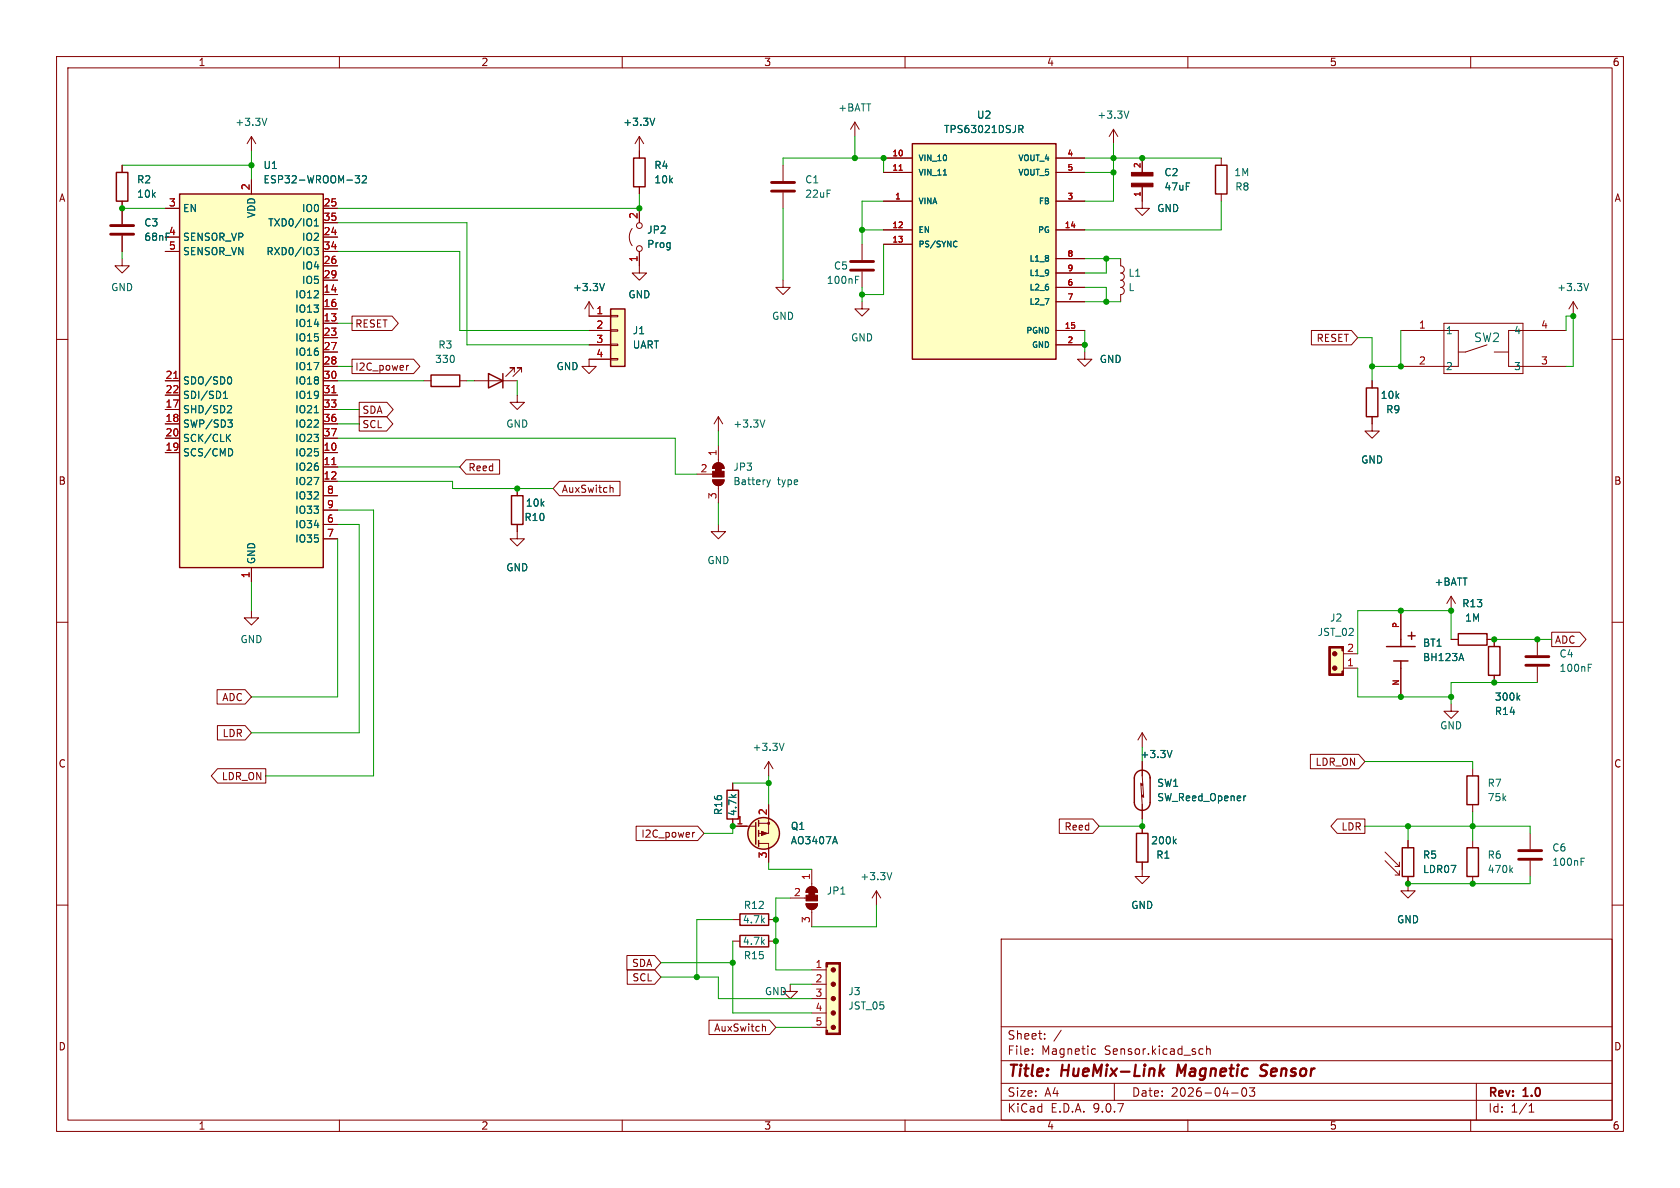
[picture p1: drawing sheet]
<svg xmlns="http://www.w3.org/2000/svg" width="297mm" height="210mm" viewBox="0 0 297 210" stroke-linecap="round" stroke-linejoin="round" font-family="sans-serif">
<g fill="none" stroke="#840000" stroke-width=".18">
<path d="M10 10h277v190h-277zM12 12h273v186h-273zM60 10v2M110 10v2M160 10v2M210 10v2M260 10v2M10 60h2M285 60h2M10 110h2M285 110h2M260.3 148.6v1.3"/>
<path d="M260.3 154.9v1.3M10 160h2M177 166h108v32h-108zM285 160h2M60 198v2M110 198v2M160 198v2M177 194.5h108M177 191.5h108M177 187.5h108M177 181.5h108M182.5 186.3v.1"/>
<path d="M182.5 185.5v.1M184.7 183.6v.1M184.7 182.8v.1M187.6 182.1l-1.3 2M193.2 185.4l.5 .1M193.7 186.3l-.5 .1M197 191.5v3M210 198v2M212.2 185.4l.5 .1M212.7 186.3l-.5 .1M213.3 185.5l.2-.1 .4 .1 .1 .9M213.3 184.9v1.5"/>
<path d="M217.7 193.2h1.2M219.7 192.4a.81 .81 0 0 0 .3 1.4l.2-.1 .2-.5-.2-.8M221.8 192.3l-.5 .6 .4 .1v.7l-.2 .1h-.4l-.2-.1M260 198v2M261 191.5v6.5M270.3 196.6h.9M270.3 195.5l.4-.4v1.5"/>
</g>
<path d="M205.2 189.4l.5 .8M205.8 188.9l-.8 .7M208.3 188.2l-.2 2M223.8 190a.85 .85 0 0 1-1.1 .1M223.8 188.2l-.6 .1a.46 .46 0 0 0-.3 .5 .46 .46 0 0 0 .3 .4l.6 .2" fill="none" stroke="#840000" stroke-width=".4"/>
<path d="M259.3 149.9h2.1v5h-2.1z" fill="none" stroke="#840000" stroke-width=".25"/>
<path d="M267.1 153.8l.3 .4M267.4 153.4l-.5 .5" fill="none" stroke="#006464" stroke-width=".18"/>
<path d="M161.3 25.4h25.4v38.1h-25.4z" fill="#ffffc2"/>
<path d="M161.3 25.4h25.4v38.1h-25.4zM76.2 66.3h5.1v2h-5.1z" fill="none" stroke="#840000" stroke-width=".25"/>
<g fill="none" stroke="#840000" stroke-width=".18">
<path d="M156.2 27.9h5.1M156.2 30.5h5.1M156.2 35.6h5.1M186.7 27.9h5.1M186.7 30.5h5.1M186.7 35.6h5.1M156.2 40.6h5.1M156.2 43.2h5.1M186.7 40.6h5.1M186.7 45.7h5.1M186.7 48.3h5.1M186.7 50.8h5.1"/>
<path d="M186.7 53.3h5.1M186.7 58.4h5.1M74.9 67.3h1.3M81.3 67.3h1.2M186.7 61h5.1M256.5 124.5v1.2h1.3l-1.3 1.3-1.2-1.3h1.2"/>
</g>
<path d="M166.8 30.9h.5M180.1 22.2h.5l.3 .2-.2 .4h-.6M180.4 22.8l.5 .6M168.9 42.6l.3 .1M169.2 43.5l-.3 .1" fill="none" stroke="#006464" stroke-width=".18"/>
<path d="M158.9 30.1h.6" fill="none" stroke="#a90000" stroke-width=".18"/>
<path d="M31.7 34.3h25.4v66h-25.4z" fill="#ffffc2"/>
<path d="M31.7 34.3h25.4v66h-25.4z" fill="none" stroke="#840000" stroke-width=".25"/>
<g fill="none" stroke="#840000" stroke-width=".18">
<path d="M29.2 36.8h2.5M44.4 31.8v2.5M57.1 36.8h2.6M57.1 39.4h2.6M29.2 41.9h2.5M29.2 44.5h2.5M57.1 41.9h2.6M57.1 44.5h2.6M57.1 47h2.6M57.1 49.5h2.6M57.1 52.1h2.6M57.1 54.6h2.6"/>
<path d="M57.1 57.2h2.6M57.1 59.7h2.6M29.2 67.3h2.5M29.2 69.9h2.5M29.2 72.4h2.5M29.2 74.9h2.5M29.2 77.5h2.5M57.1 67.3h2.6M57.1 69.9h2.6M57.1 72.4h2.6M57.1 74.9h2.6M57.1 77.5h2.6"/>
<path d="M57.1 62.2h2.6M57.1 64.8h2.6M29.2 80h2.5M57.1 80h2.6M57.1 82.6h2.6M57.1 85.1h2.6M57.1 87.6h2.6M57.1 90.2h2.6M57.1 92.7h2.6M57.1 95.3h2.6M44.4 100.3v2.6"/>
</g>
<g fill="none" stroke="#006464" stroke-width=".18">
<path d="M55.6 39.9h.7M55.6 39l.3-.3v1.2M62.8 31.1h.8l-.4 .4 .3 .2v.5l-.2 .1-.5-.1M64.1 31.2l.4-.1 .3 .3-.8 .9h.8M55.5 43.8h.8l-.4 .4 .3 .2v.5l-.1 .1h-.5M39.5 70.4h.7M39.5 69.5l.4-.3v1.2M40.2 77.3l.6 .7M40.3 74.2h.8l-.5 .5 .4 .1 .1 .5-.3 .2h-.3M40.4 71.7l.4 .1 .1 .3-.7 .9h.7M40.5 66.6a.68 .68 0 0 1 .5 .7 .68 .68 0 0 1-.5 .6M40.8 76.8l-.8 .7"/>
<path d="M40.9 79.4l.2 .5-.2 .6M55.6 73h.7"/>
</g>
<path d="M30.7 66.9h.7M58.7 69.4h.7M58.7 82.1h.7" fill="none" stroke="#a90000" stroke-width=".18"/>
<path d="M234.9 114.3h2.6v5.1h-2.6z" fill="#ffffc2"/>
<g fill="none" stroke="#840000" stroke-width=".18">
<path d="M113 36.8v2.6M104.1 53.3l-.7 1.3M104.1 53.3l.8 1.3M104.1 53.3v2.6M111.8 40.4a2.54 2.54 0 0 0 0 3M113 44.5v3.8h1.3l-1.3 1.2-1.2-1.2h1.2M247.6 58.4h10.2v6.4h-10.2M255.3 57.2h13.9v8.8h-13.9zM276.9 58.4h-10.2v6.4h10.2M83.8 67.3h7.6M90.9 65.8v-.8h-.7h.7l-1.5 1.5M92.2 65.8v-.8h-.8h.8l-1.5 1.5"/>
<path d="M104.1 63.5v1.3h1.3l-1.3 1.2-1.2-1.2h1.2M127 73.7v2.5M127 78.7v3.1M127 73.7l-.8 1.2M127 73.7l.8 1.2M242.6 73.7v2.5h1.2l-1.2 1.3-1.3-1.3h1.3M242.6 67.3v1.3M262.9 61l-3.8 1.2h-1.3M264.2 62.2h2.5M123.2 83.8h2.8M126 84.8h2a1.02 1.02 0 0 1-1 1 1.02 1.02 0 0 1-1-1zM126.3 82.1a1.02 1.02 0 0 1 1.1-.2 1.02 1.02 0 0 1 .6 .9h-2z"/>
<path d="M127 85.9v3M234.9 114.3h2.6v5.1h-2.6zM237.5 118.1h2.5M237.5 115.6h2.5M247.6 108v5M247.6 118.1v5.1M264.2 113v1.3M264.2 119.4v1.3"/>
<circle cx="113" cy="39.9" r=".51"/>
<circle cx="113" cy="43.9" r=".51"/>
</g>
<g fill="#840000" stroke="#840000" stroke-width=".18">
<path d="M234.9 114.3h2.6v.8h-.3v-.5h-2v.5h-.3z"/>
<path d="M234.9 115.1h.3v3.5h-.3z"/>
<path d="M234.9 118.6h.3v.5h2v-.5h.3v.8h-2.6z"/>
<path d="M126.5 82.8h1v.5h-1z"/>
<path d="M126.3 82.1a1.02 1.02 0 0 1 1.1-.2 1.02 1.02 0 0 1 .6 .9h-2z"/>
<path d="M126 83.3h2v1h-2z"/>
<path d="M126 84.8h2a1.02 1.02 0 0 1-1 1 1.02 1.02 0 0 1-1-1z"/>
<circle cx="236" cy="118.1" r=".38"/>
<circle cx="236" cy="115.6" r=".38"/>
</g>
<path d="M86.4 66l2.5 1.3-2.5 1.3zM88.9 66v2.6M241.6 68.6h2v5.1h-2zM245.1 114.3h5.1M246.4 116.8h2.5M247.6 113v1.3M247.6 116.8v1.3M248.9 112.4h1.3M249.6 111.8v1.2M263.1 114.3h2.1v5.1h-2.1z" fill="none" stroke="#840000" stroke-width=".25"/>
<path d="M106.9 50.1l-.5 1.3M135.2 74.2l-.4 1.3M135.6 84.8l.3 .9M135.9 85.7l-.2 .3M136.2 84.8l-.3 .9M258.3 115.5l.5 1.3M268.3 123.3l.4 .5M268.7 122.9l-.5 .5" fill="none" stroke="#006464" stroke-width=".18"/>
<path d="M107.9 54.6h2.6v10.2h-2.6z" fill="#ffffc2"/>
<g fill="none" stroke="#840000" stroke-width=".25">
<path d="M107.9 54.6h2.6v10.2h-2.6zM257.8 112h5.1v2h-5.1zM128.5 139.7h2.1v5.1h-2.1zM133.6 145.4v3.8M134.1 145v1.1M134.1 146.8v1M134.1 148.6v1"/>
<circle cx="135" cy="147.3" r="2.79"/>
</g>
<g fill="none" stroke="#840000" stroke-width=".18">
<path d="M104.1 55.9h3.8M104.1 58.4h3.8M107.9 55.8h1.3v.2h-1.3zM107.9 58.3h1.3v.2h-1.3zM278.1 53.3l-.7 1.3M278.1 53.3l.8 1.3M278.1 53.3v2.6M104.1 61h3.8M104.1 63.5h3.8M107.9 60.8h1.3v.3h-1.3zM107.9 63.4h1.3v.2h-1.3zM256.5 113h1.3"/>
<path d="M256.5 105.4l-.7 1.3M256.5 105.4l.8 1.3M256.5 105.4v2.6M262.9 113h1.3M271.8 113v2.8M271.8 117.9v2.8M129.5 138.4v1.3M135.9 134.6l-.8 1.3M135.9 134.6l.8 1.3M135.9 134.6v2.6M129.5 144.8v1.3h4.1M134.1 149.1h1.8v3.3"/>
<path d="M134.1 145.5h1.8M135.9 142.2v5.1h-1.8M139.7 158.8h2.8M142.5 159.8h2a1.02 1.02 0 0 1-1 1 1.02 1.02 0 0 1-1-1zM142.8 157a1.02 1.02 0 0 1 1.1-.2 1.02 1.02 0 0 1 .6 .9h-2zM143.5 153.7v3M154.9 157.5l-.7 1.3M154.9 157.5l.8 1.3M154.9 157.5v2.5M139.7 174v1.3h1.3l-1.3 1.2-1.3-1.2h1.3M143.5 160.8v3"/>
</g>
<path d="M280.9 50.1l-.5 1.3M280.8 118h.4M280.8 117.4h.6M138.6 131.4l-.4 1.3M147.6 147.9l.4 1.3M157.7 154.2l-.5 1.3" fill="none" stroke="#006464" stroke-width=".18"/>
<path d="M269.7 116.1h4.1M269.7 117.6h4.1" fill="none" stroke="#840000" stroke-width=".51"/>
<g fill="#840000" stroke="#840000" stroke-width=".18">
<path d="M143 157.7h1v.5h-1z"/>
<path d="M142.8 157a1.02 1.02 0 0 1 1.1-.2 1.02 1.02 0 0 1 .6 .9h-2z"/>
<path d="M142.5 158.2h2v1.1h-2z"/>
<path d="M142.5 159.8h2a1.02 1.02 0 0 1-1 1 1.02 1.02 0 0 1-1-1z"/>
<path d="M134.6 146.9l1 .4-1 .4z"/>
<circle cx="135.9" cy="145.5" r=".18"/>
</g>
<circle cx="135" cy="147.3" r="2.79" fill="#ffffc2" stroke="#ffffc2" stroke-width=".18"/>
<path d="M146 170.2h2.6v12.7h-2.6z" fill="#ffffc2"/>
<g fill="none" stroke="#840000" stroke-width=".18">
<path d="M21.6 29.2v1.3M21.6 35.6v4M29.2 36.8h2.5M44.4 24.1l-.7 1.3M44.4 24.1l.8 1.3M44.4 24.1v2.6M44.4 31.8v2.5M57.1 36.8h2.6M57.1 39.4h2.6M113 24.1v3.8M113 33v1.3M113 36.8v2.6"/>
<path d="M113 24.1l-.7 1.3M113 24.1l.8 1.3M138.4 29.2v2.8M138.4 34v2.8M151.1 21.6l-.7 1.3M151.1 21.6l.8 1.3M151.1 21.6v2.5M156.2 27.9h5.1M156.2 30.5h5.1M156.2 35.6h5.1M186.7 27.9h5.1M186.7 30.5h5.1"/>
<path d="M186.7 35.6h5.1M196.8 22.9l-.7 1.2M196.8 22.9l.8 1.2M196.8 22.9v2.5M201.9 33v3.8h1.3l-1.3 1.3-1.2-1.3h1.2M201.9 27.9v2.6M215.9 27.9v1.3M215.9 34.3v1.3M21.6 45.7v1.3h1.3l-1.3 1.3-1.3-1.3h1.3M21.6 41.7v2.8M29.2 41.9h2.5M29.2 44.5h2.5"/>
<path d="M57.1 41.9h2.6M57.1 44.5h2.6M57.1 47h2.6M57.1 49.5h2.6M57.1 52.1h2.6M57.1 54.6h2.6M57.1 57.2h2.6M57.1 59.7h2.6M62.2 55.9h7.1l1.1 1.3-1.1 1.2h-7.1zM104.1 58.4h3.8M104.1 55.9h3.8M113 44.5v2.5"/>
<path d="M138.4 49.5v1.3h1.3l-1.3 1.3-1.2-1.3h1.2M152.4 53.3v1.3h1.3l-1.3 1.3-1.3-1.3h1.3M152.4 43.2v2.8M152.4 48v2.8M156.2 40.6h5.1M156.2 43.2h5.1M186.7 40.6h5.1M186.7 45.7h5.1M186.7 48.3h5.1M186.7 50.8h5.1M186.7 53.3h5.1M186.7 58.4h5.1"/>
<path d="M198.1 45.7v1.3a.64 .64 0 0 1 .7 .6 .64 .64 0 0 1-.7 .7 .64 .64 0 0 1 .7 .6 .64 .64 0 0 1-.7 .6 .64 .64 0 0 1 .7 .7 .64 .64 0 0 1-.7 .6M198.1 50.8a.64 .64 0 0 1 .7 .6 .64 .64 0 0 1-.7 .7v1.2M231.8 58.4h7.1l1.1 1.3-1.1 1.3h-7.1zM29.2 67.3h2.5M29.2 69.9h2.5M29.2 72.4h2.5M29.2 74.9h2.5M29.2 77.5h2.5M57.1 67.3h2.6M57.1 69.9h2.6M57.1 72.4h2.6M57.1 74.9h2.6"/>
<path d="M57.1 77.5h2.6M57.1 62.2h2.6M57.1 64.8h2.6M62.2 63.5h10.9l1.1 1.3-1.1 1.2h-10.9zM63.5 73.7h4.8l1.2 1.2-1.2 1.3h-4.8zM63.5 71.1h4.9l1.1 1.3-1.1 1.3h-4.9zM71.9 64.6v.8M72.2 64.6l-.3 .2M91.4 69.9v1.2h1.3l-1.3 1.3-1.2-1.3h1.2M104.1 61h3.8M104.1 63.5h3.8M186.7 61h5.1"/>
<path d="M191.8 62.2v1.3h1.2l-1.2 1.3-1.3-1.3h1.3M242.6 67.3v1.3M242.6 73.7v1.2M29.2 80h2.5M57.1 80h2.6M57.1 82.6h2.6M57.1 85.1h2.6M57.1 87.6h2.6M57.1 90.2h2.6M57.1 92.7h2.6M57.1 95.3h2.6M82.4 81.3h5.9v2.5h-5.9l-1.1-1.2z"/>
<path d="M91.4 92.7v2.6h1.3l-1.3 1.2-1.2-1.2h1.2M91.4 86.4v1.2M98.9 85.1h10.7v2.5h-10.7l-1.1-1.2zM107.9 86.2h.4l.1 .8M127 92.7v1.3h1.3l-1.3 1.3-1.3-1.3h1.3M44.4 108v1.2h1.3l-1.3 1.3-1.2-1.3h1.2M44.4 100.3v2.6M247.6 108v5M247.6 118.1v5.1M256.5 113h1.3M262.9 113h1.3v1.3M264.2 119.4v1.3"/>
<path d="M274.3 111.8h5l1.1 1.2-1.1 1.3h-5zM38.4 121.9h4.9l1.1 1.3-1.1 1.3h-4.9zM38.4 128.3h4.9l1.1 1.2-1.1 1.3h-4.9zM38.5 135.9h8.5v2.5h-8.5l-1.2-1.2zM129.5 138.4v1.3M201.7 138.4l.2 3.8v2.6M201.9 129.5v2.6M201.9 134.6v2.6l.3 3.8M201.9 129.5l-.7 1.3M201.9 129.5l.8 1.3M231.7 133.3h8.5l1.1 1.3-1.1 1.3h-8.5zM260.3 135.9v1.3"/>
<path d="M112.5 146h10.8l1.2 1.3-1.2 1.3h-10.8zM122.4 147.1v.9M122.8 147.1l-.4 .3M129.5 144.8v1.3h2.6M135.9 142.2v2.6M135.9 149.9v2.5M187.3 144.8h5.9l1.1 1.3-1.1 1.2h-5.9zM201.9 152.4v2.5h1.3l-1.3 1.3-1.2-1.3h1.2M201.9 146.1v1.2M236.4 144.8h4.9v2.5h-4.9l-1.1-1.2zM244.9 150.6l2.5 2.6M244.9 152.1l2.5 2.6"/>
<path d="M246.6 153.2h.8M246.6 154.7h.8M247.4 152.4v.8M247.4 153.9v.8M248.9 154.9v2.6h1.3l-1.3 1.3-1.3-1.3h1.3M248.9 148.6v1.3M260.3 142.2v1.3M270.5 147.3v2.8M270.5 152.1v2.8M110.8 168.9h4.9l1.1 1.3-1.1 1.3h-4.9zM110.9 171.4h4.8l1.1 1.3-1.1 1.3h-4.8zM129.5 162.6h1.3"/>
<path d="M129.5 166.4h1.3M135.9 162.6h1.3M135.9 166.4h1.3M143.5 171.5h2.5M143.5 174h2.5M143.5 176.5h2.5M143.5 179.1h2.5M146 170.2h2.6v12.7h-2.6zM125.3 180.3h10.7l1.2 1.3-1.2 1.3h-10.7zM134.8 181.5h.5v.8M143.5 181.6h2.5"/>
</g>
<g fill="#840000" stroke="#840000" stroke-width=".18">
<path d="M146 182.1h.3v.5h2v-.5h.3v.8h-2.6z"/>
<path d="M148.3 170.9h.3v11.2h-.3z"/>
<path d="M146 170.2h2.6v.7h-.3v-.5h-2v.5h-.3z"/>
<path d="M201.9 140.6h.2v.3h-.2z"/>
<path d="M201.8 138.6h.2v.2h-.2z"/>
<path d="M200 32.4h3.8v.6h-3.8z"/>
<path d="M200 30.5h3.8v.6h-3.8z"/>
<circle cx="147.3" cy="171.5" r=".38"/>
<circle cx="147.3" cy="174" r=".38"/>
<circle cx="147.3" cy="176.5" r=".38"/>
<circle cx="147.3" cy="179.1" r=".38"/>
<circle cx="147.3" cy="181.6" r=".38"/>
</g>
<path d="M20.6 30.5h2v5.1h-2zM112 27.9h2v5.1h-2zM214.9 29.2h2v5.1h-2zM90.4 87.6h2.1v5.1h-2.1zM203.3 137.4v4.5a1.4 1.4 0 0 1-1.4 1.3 1.4 1.4 0 0 1-1.4-1.3v-4.4a1.4 1.4 0 0 1 1.4-1.3 1.4 1.4 0 0 1 1.4 1.3M259.3 137.2h2.1v5h-2.1zM200.9 147.3h2v5.1h-2zM247.9 149.9h2v5h-2zM130.8 161.5h5.1v2.1h-5.1zM130.8 165.4h5.1v2h-5.1z" fill="none" stroke="#840000" stroke-width=".25"/>
<g fill="none" stroke="#006464" stroke-width=".18">
<path d="M199.6 19.6l-.5 1.3M47.2 20.9l-.5 1.3M55.6 39.9h.7M55.6 39l.3-.3v1.2M62.8 31.1h.8l-.4 .4 .3 .2v.5l-.2 .1-.5-.1M64.1 31.2l.4-.1 .3 .3-.8 .9h.8M115.8 20.9l-.5 1.3M166.8 30.9h.5M180.1 22.2h.5l.3 .2-.2 .4h-.6M180.4 22.8l.5 .6M55.5 43.8h.8l-.4 .4 .3 .2v.5l-.1 .1h-.5M106.9 50.1l-.5 1.3"/>
<path d="M151.2 49.4h.5M151.2 48.8h.6M168.9 42.6l.3 .1M169.2 43.5l-.3 .1M39.5 70.4h.7M39.5 69.5l.4-.3v1.2M40.2 77.3l.6 .7M40.3 74.2h.8l-.5 .5 .4 .1 .1 .5-.3 .2h-.3M40.4 71.7l.4 .1 .1 .3-.7 .9h.7M40.5 66.6a.68 .68 0 0 1 .5 .7 .68 .68 0 0 1-.5 .6M40.8 76.8l-.8 .7M40.9 79.4l.2 .5-.2 .6"/>
<path d="M55.6 73h.7M258.3 115.5l.5 1.3M207.2 132.7l-.4 1.2M268.3 123.3l.4 .5M268.7 122.9l-.5 .5M147.6 147.9l.4 1.3M207.6 148.7l.3 .5M207.9 148.3l-.5 .5M220.2 140.7l-.2 .1M279.5 152.3h.4M279.5 151.7h.6"/>
</g>
<path d="M19.6 39.9h4M136.4 32.3h4.1M136.4 33.8h4.1M19.6 41.4h4M150.4 46.2h4M150.4 47.8h4M268.5 150.4h4M268.5 151.9h4" fill="none" stroke="#840000" stroke-width=".51"/>
<g fill="none" stroke="#009600" stroke-width=".18">
<path d="M21.6 29.2h22.8M21.6 36.8h7.6M44.4 26.7v5.1M59.7 39.4h22.8v21.6h21.6M113 34.3v2.5h-53.3M138.4 29.2v-1.3h17.8v2.6M138.4 36.8v12.7M151.1 24.1v3.8M156.2 35.6h-3.8v7.6M191.8 27.9h24.1M191.8 30.5h5M196.8 25.4v10.2h-5"/>
<path d="M215.9 35.6v5h-24.1M21.6 44.5v1.2M59.7 44.5h21.6v13.9h22.8M59.7 57.2h2.5M152.4 50.8v2.5M152.4 40.6h3.8M156.2 43.2v8.9h-3.8M191.8 53.3h6.3M191.8 58.4v3.8M191.8 45.7h6.3M191.8 50.8h3.8v2.5M195.6 45.7v2.6h-3.8"/>
<path d="M240 59.7h2.6v7.6M247.6 58.4v6.4h-5M276.9 58.4v-2.5h1.2v8.9h-1.2M59.7 74.9h3.8M59.7 72.4h3.8M59.7 77.5h59.7v6.3h3.8M59.7 64.8h2.5M59.7 67.3h15.2M82.5 67.3h1.3M91.4 67.3v2.6M127 76.2v2.5M59.7 95.3v27.9h-15.3"/>
<path d="M59.7 90.2h6.3v47h-19M59.7 92.7h3.8v36.8h-19.1M59.7 82.6h21.6M59.7 85.1h20.3v1.3h17.8M127 88.9v3.8M44.4 102.9v5.1M240 118.1v5.1h16.5M256.5 113v-5h-16.5v7.6M264.2 113h10.1M129.5 138.4h6.4M135.9 137.2v5M201.9 132.1v2.5"/>
<path d="M241.3 134.6h19v1.3M271.8 120.7h-15.3v3.8M129.5 146.1v1.2h-5M135.9 152.4v1.3h7.6M139.7 158.8h-2.5v12.7h6.3M201.9 144.8v1.3h-7.6M241.3 146.1h29.2v1.2M248.9 146.1v2.5M260.3 143.5v5.1M270.5 154.9v1.3h-21.6M116.8 172.7h10.2v3.8h16.5M116.8 170.2h12.7"/>
<path d="M129.5 162.6h-6.3v10.1M129.5 166.4v12.7h14M139.7 174h3.8M154.9 160v3.8h-11.4M137.2 181.6h6.3"/>
</g>
<path d="M158.9 30.1h.6M30.7 66.9h.7M58.7 69.4h.7M58.7 82.1h.7" fill="none" stroke="#a90000" stroke-width=".18"/>
<g fill="#009600" stroke="#009600" stroke-width=".18">
<circle cx="256.5" cy="123.2" r=".46"/>
<circle cx="248.9" cy="146.1" r=".46"/>
<circle cx="247.6" cy="108" r=".46"/>
<circle cx="247.6" cy="123.2" r=".46"/>
<circle cx="264.2" cy="113" r=".46"/>
<circle cx="264.2" cy="120.7" r=".46"/>
<circle cx="247.6" cy="64.8" r=".46"/>
<circle cx="278.1" cy="55.9" r=".46"/>
<circle cx="271.8" cy="113" r=".46"/>
<circle cx="256.5" cy="108" r=".46"/>
<circle cx="195.6" cy="45.7" r=".46"/>
<circle cx="196.8" cy="30.5" r=".46"/>
<circle cx="196.8" cy="27.9" r=".46"/>
<circle cx="201.9" cy="27.9" r=".46"/>
<circle cx="195.6" cy="53.3" r=".46"/>
<circle cx="191.8" cy="61" r=".46"/>
<circle cx="242.6" cy="64.8" r=".46"/>
<circle cx="260.3" cy="146.1" r=".46"/>
<circle cx="260.3" cy="156.2" r=".46"/>
<circle cx="248.9" cy="156.2" r=".46"/>
<circle cx="201.9" cy="146.1" r=".46"/>
<circle cx="113" cy="36.8" r=".46"/>
<circle cx="152.4" cy="40.6" r=".46"/>
<circle cx="151.1" cy="27.9" r=".46"/>
<circle cx="156.2" cy="27.9" r=".46"/>
<circle cx="152.4" cy="52.1" r=".46"/>
<circle cx="135.9" cy="138.4" r=".46"/>
<circle cx="21.6" cy="36.8" r=".46"/>
<circle cx="44.4" cy="29.2" r=".46"/>
<circle cx="137.2" cy="162.6" r=".46"/>
<circle cx="129.5" cy="170.2" r=".46"/>
<circle cx="123.2" cy="172.7" r=".46"/>
<circle cx="137.2" cy="166.4" r=".46"/>
<circle cx="129.5" cy="146.1" r=".46"/>
<circle cx="91.4" cy="86.4" r=".46"/>
</g>
<g font-size="2.8" fill="#840000">
<text x="178" y="190.9">Title:</text>
<text x="187.7" y="190.9">HueMix-Link</text>
<text x="208.9" y="190.9">Magnetic</text>
<text x="224.5" y="190.9">Sensor</text>
</g>
<text font-size="2.1" fill="#006464" x="260.5" y="60.7">SW2</text>
<g font-size="2.1" fill="#840000">
<text x="178" y="184">Sheet:</text>
<text x="178" y="186.7">File:</text>
<text x="184.1" y="186.7">Magnetic</text>
<text x="195.3" y="186.7">Sensor.kicad_sch</text>
<text x="178" y="196.9">KiCad</text>
<text x="178" y="194.1">Size:</text>
<text x="184.7" y="194.1">A4</text>
<text x="185.7" y="196.9">E.D.A.</text>
<text x="193.3" y="196.9">9.0.7</text>
<text x="200" y="194.1">Date:</text>
<text x="207" y="194.1">2026-04-03</text>
<text x="263" y="194.3">Rev:</text>
<text x="263" y="196.9">Id:</text>
<text x="267.1" y="196.9">1/1</text>
<text x="269.4" y="194.3">1.0</text>
</g>
<g font-size="1.8" fill="#840000">
<text x="35" y="11.9">1</text>
<text x="85" y="11.9">2</text>
<text x="135" y="11.9">3</text>
<text x="185" y="11.9">4</text>
<text x="235" y="11.9">5</text>
<text x="285" y="11.9">6</text>
<text x="10.3" y="35.9">A</text>
<text x="285.3" y="35.9">A</text>
<text x="62.7" y="58.1">RESET</text>
<text x="62.7" y="65.7">I2C_power</text>
<text x="232.7" y="60.6">RESET</text>
<text x="64" y="75.9">SCL</text>
<text x="64" y="73.3">SDA</text>
<text x="82.7" y="83.5">Reed</text>
<text x="10.3" y="85.9">B</text>
<text x="99.2" y="87.3">AuxSwitch</text>
<text x="285.3" y="85.9">B</text>
<text x="274.8" y="114">ADC</text>
<text x="39.2" y="124.1">ADC</text>
<text x="39.2" y="130.5">LDR</text>
<text x="10.3" y="135.9">C</text>
<text x="232.5" y="135.6">LDR_ON</text>
<text x="285.3" y="135.9">C</text>
<text x="39.1" y="138.1">LDR_ON</text>
<text x="113.3" y="148.3">I2C_power</text>
<text x="188.1" y="147">Reed</text>
<text x="237.1" y="147">LDR</text>
<text x="111.6" y="171.1">SDA</text>
<text x="111.7" y="173.7">SCL</text>
<text x="10.3" y="185.9">D</text>
<text x="126.2" y="182.6">AuxSwitch</text>
<text x="285.3" y="185.9">D</text>
<text x="35" y="199.9">1</text>
<text x="85" y="199.9">2</text>
<text x="135" y="199.9">3</text>
<text x="185" y="199.9">4</text>
<text x="235" y="199.9">5</text>
<text x="285" y="199.9">6</text>
</g>
<g font-size="1.8" fill="#006464">
<text x="41.5" y="22.5">+3.3V</text>
<text x="110.1" y="22.5">+3.3V</text>
<text x="148.1" y="19.9">+BATT</text>
<text x="166.8" y="23.7">TPS63021DSJR</text>
<text x="172.6" y="21.2">U2</text>
<text x="193.9" y="21.2">+3.3V</text>
<text x="24.1" y="32.6">R2</text>
<text x="24.1" y="35.2">10k</text>
<text x="46.5" y="32.6">ESP32-WROOM-32</text>
<text x="46.5" y="30.1">U1</text>
<text x="115.6" y="30.1">R4</text>
<text x="115.6" y="32.6">10k</text>
<text x="142.2" y="32.6">C1</text>
<text x="142.2" y="35.2">22uF</text>
<text x="205.7" y="31.3">C2</text>
<text x="205.7" y="33.9">47uF</text>
<text x="218.1" y="31.3">1M</text>
<text x="218.3" y="33.9">R8</text>
<text x="25.4" y="40.2">C3</text>
<text x="29.8" y="41.7">4</text>
<text x="32.3" y="37.7">EN</text>
<text x="45.3" y="38.6" transform="rotate(-90 45.3 38.6)">VDD</text>
<text x="47.3" y="40.2">TXD0/IO1</text>
<text x="53.3" y="37.7">IO0</text>
<text x="114.3" y="41.5">JP2</text>
<text x="204.5" y="37.7">GND</text>
<text x="25.4" y="42.8">68nF</text>
<text x="32.3" y="42.8">SENSOR_VP</text>
<text x="32.3" y="45.3">SENSOR_VN</text>
<text x="47" y="45.3">RXD0/IO3</text>
<text x="53.3" y="42.8">IO2</text>
<text x="53.3" y="47.9">IO4</text>
<text x="114.3" y="44">Prog</text>
<text x="147.3" y="47.9">C5</text>
<text x="19.6" y="51.7">GND</text>
<text x="52.1" y="52.9">IO12</text>
<text x="53.3" y="50.4">IO5</text>
<text x="101.2" y="51.7">+3.3V</text>
<text x="111" y="52.9">GND</text>
<text x="146.1" y="50.4">100nF</text>
<text x="199.4" y="51.7">L</text>
<text x="199.4" y="49.1">L1</text>
<text x="275.2" y="51.7">+3.3V</text>
<text x="52.1" y="55.5">IO13</text>
<text x="52.1" y="58">IO14</text>
<text x="111.8" y="59.3">J1</text>
<text x="136.4" y="56.7">GND</text>
<text x="255.5" y="59.3">1</text>
<text x="267.6" y="59.3">4</text>
<text x="52.1" y="60.6">IO15</text>
<text x="52.1" y="63.1">IO16</text>
<text x="52.1" y="65.6">IO17</text>
<text x="76.8" y="64.4">330</text>
<text x="77.4" y="61.8">R3</text>
<text x="98.3" y="65.6">GND</text>
<text x="111.8" y="61.8">UART</text>
<text x="150.4" y="60.6">GND</text>
<text x="194.3" y="64.4">GND</text>
<text x="255.5" y="65.6">2</text>
<text x="267.6" y="65.6">3</text>
<text x="32.3" y="68.2">SDO/SD0</text>
<text x="32.3" y="70.7">SDI/SD1</text>
<text x="52.1" y="68.2">IO18</text>
<text x="52.1" y="70.7">IO19</text>
<text x="244" y="70.7">10k</text>
<text x="32.3" y="73.3">SHD/SD2</text>
<text x="32.3" y="75.8">SWP/SD3</text>
<text x="52.1" y="73.3">IO21</text>
<text x="52.1" y="75.8">IO22</text>
<text x="89.4" y="75.8">GND</text>
<text x="129.5" y="75.8">+3.3V</text>
<text x="245" y="73.3">R9</text>
<text x="32.3" y="78.3">SCK/CLK</text>
<text x="32.3" y="80.9">SCS/CMD</text>
<text x="52.1" y="78.3">IO23</text>
<text x="52.1" y="80.9">IO25</text>
<text x="52.1" y="83.4">IO26</text>
<text x="129.5" y="83.4">JP3</text>
<text x="240.5" y="82.1">GND</text>
<text x="52.1" y="86">IO27</text>
<text x="52.1" y="88.5">IO32</text>
<text x="92.9" y="89.8">10k</text>
<text x="129.5" y="86">Battery</text>
<text x="137.4" y="86">type</text>
<text x="52.1" y="91">IO33</text>
<text x="52.1" y="93.6">IO34</text>
<text x="92.6" y="92.3">R10</text>
<text x="45.3" y="99.8" transform="rotate(-90 45.3 99.8)">GND</text>
<text x="52.1" y="96.1">IO35</text>
<text x="89.4" y="101.2">GND</text>
<text x="125" y="99.9">GND</text>
<text x="253.5" y="103.7">+BATT</text>
<text x="258.4" y="107.5">R13</text>
<text x="42.4" y="113.9">GND</text>
<text x="232.9" y="112.6">JST_02</text>
<text x="235" y="110.1">J2</text>
<text x="258.9" y="110.1">1M</text>
<text x="251.5" y="114.5">BT1</text>
<text x="251.5" y="117.1">BH123A</text>
<text x="275.6" y="116.4">C4</text>
<text x="275.6" y="119">100nF</text>
<text x="264.2" y="124.1">300k</text>
<text x="254.5" y="129.1">GND</text>
<text x="264.2" y="126.6">R14</text>
<text x="132.9" y="132.9">+3.3V</text>
<text x="201.5" y="134.2">+3.3V</text>
<text x="204.5" y="139.3">SW1</text>
<text x="204.5" y="141.8">SW_Reed_Opener</text>
<text x="262.9" y="139.3">R7</text>
<text x="262.9" y="141.8">75k</text>
<text x="127.9" y="144.2" transform="rotate(-90 127.9 144.2)">R16</text>
<text x="130.4" y="144.4" transform="rotate(-90 130.4 144.4)">4.7k</text>
<text x="139.7" y="149.5">AO3407A</text>
<text x="139.7" y="146.9">Q1</text>
<text x="203.4" y="149.5">200k</text>
<text x="152" y="155.8">+3.3V</text>
<text x="204.3" y="152">R1</text>
<text x="251.5" y="152">R5</text>
<text x="251.5" y="154.5">LDR07</text>
<text x="262.9" y="152">R6</text>
<text x="262.9" y="154.5">470k</text>
<text x="274.3" y="150.7">C6</text>
<text x="274.3" y="153.3">100nF</text>
<text x="131.4" y="160.9">R12</text>
<text x="146.1" y="158.3">JP1</text>
<text x="199.9" y="160.9">GND</text>
<text x="131.2" y="163.4">4.7k</text>
<text x="131.2" y="167.2">4.7k</text>
<text x="246.9" y="163.4">GND</text>
<text x="131.4" y="169.8">R15</text>
<text x="135.1" y="176.1">GND</text>
<text x="149.9" y="176.1">J3</text>
<text x="149.9" y="178.7">JST_05</text>
</g>
<g font-size="1.8" fill="#a90000">
<text x="44.2" y="33.7" transform="rotate(-90 44.2 33.7)">2</text>
<text x="29.8" y="36.6">3</text>
<text x="57.1" y="36.6">25</text>
<text x="57.1" y="39.1">35</text>
<text x="57.1" y="41.7">24</text>
<text x="112.8" y="38.8" transform="rotate(-90 112.8 38.8)">2</text>
<text x="29.8" y="44.2">5</text>
<text x="57.1" y="44.2">34</text>
<text x="57.1" y="46.7">26</text>
<text x="112.8" y="46.4" transform="rotate(-90 112.8 46.4)">1</text>
<text x="57.1" y="49.3">29</text>
<text x="57.1" y="51.8">14</text>
<text x="57.1" y="54.4">16</text>
<text x="57.1" y="56.9">13</text>
<text x="57.1" y="59.4">23</text>
<text x="105.3" y="55.6">1</text>
<text x="105.3" y="58.2">2</text>
<text x="250.8" y="58.2">1</text>
<text x="272.3" y="58.2">4</text>
<text x="57.1" y="62">27</text>
<text x="57.1" y="64.5">28</text>
<text x="105.3" y="60.7">3</text>
<text x="105.3" y="63.2">4</text>
<text x="250.8" y="64.5">2</text>
<text x="272.3" y="64.5">3</text>
<text x="29.2" y="67.1">21</text>
<text x="29.2" y="69.6">22</text>
<text x="57.1" y="67.1">30</text>
<text x="57.1" y="69.6">31</text>
<text x="29.2" y="72.1">17</text>
<text x="29.2" y="74.7">18</text>
<text x="29.2" y="77.2">20</text>
<text x="57.1" y="72.1">33</text>
<text x="57.1" y="74.7">36</text>
<text x="57.1" y="77.2">37</text>
<text x="29.2" y="79.8">19</text>
<text x="57.1" y="79.8">10</text>
<text x="57.1" y="82.3">11</text>
<text x="123.8" y="83.6">2</text>
<text x="126.7" y="80.7" transform="rotate(-90 126.7 80.7)">1</text>
<text x="57.1" y="84.8">12</text>
<text x="57.7" y="87.4">8</text>
<text x="57.7" y="89.9">9</text>
<text x="126.7" y="88.3" transform="rotate(-90 126.7 88.3)">3</text>
<text x="57.7" y="92.5">6</text>
<text x="57.7" y="95">7</text>
<text x="44.2" y="102.3" transform="rotate(-90 44.2 102.3)">1</text>
<text x="238.1" y="117.9">1</text>
<text x="238.1" y="115.3">2</text>
<text x="130.1" y="145.8">1</text>
<text x="135.6" y="144.2" transform="rotate(-90 135.6 144.2)">2</text>
<text x="135.6" y="151.8" transform="rotate(-90 135.6 151.8)">3</text>
<text x="143.3" y="155.6" transform="rotate(-90 143.3 155.6)">1</text>
<text x="140.3" y="158.5">2</text>
<text x="143.3" y="163.3" transform="rotate(-90 143.3 163.3)">3</text>
<text x="144.1" y="171.2">1</text>
<text x="144.1" y="173.7">2</text>
<text x="144.1" y="176.3">3</text>
<text x="144.1" y="178.8">4</text>
<text x="144.1" y="181.4">5</text>
</g>
<g font-size="1.4" fill="#a90000">
<text x="157.7" y="27.7">10</text>
<text x="188.6" y="27.7">4</text>
<text x="201.7" y="29.8" transform="rotate(-90 201.7 29.8)">2</text>
<text x="157.7" y="30.2">11</text>
<text x="158.1" y="35.3">1</text>
<text x="188.6" y="30.2">5</text>
<text x="188.6" y="35.3">3</text>
<text x="201.7" y="34.9" transform="rotate(-90 201.7 34.9)">1</text>
<text x="157.7" y="40.4">12</text>
<text x="188.1" y="40.4">14</text>
<text x="157.7" y="42.9">13</text>
<text x="188.6" y="45.5">8</text>
<text x="188.6" y="48">9</text>
<text x="188.6" y="50.5">6</text>
<text x="188.6" y="53.1">7</text>
<text x="188.1" y="58.2">15</text>
<text x="188.6" y="60.7">2</text>
<text x="247.4" y="111.1" transform="rotate(-90 247.4 111.1)">P</text>
<text x="247.4" y="121.3" transform="rotate(-90 247.4 121.3)">N</text>
</g>
<g font-size="1.4" fill="#006464">
<text x="162.3" y="28.7">VIN_10</text>
<text x="179.9" y="28.7">VOUT_4</text>
<text x="162.3" y="31.2">VIN_11</text>
<text x="179.9" y="31.2">VOUT_5</text>
<text x="162.3" y="36.3">VINA</text>
<text x="162.3" y="41.4">EN</text>
<text x="183.4" y="41.4">PG</text>
<text x="183.5" y="36.3">FB</text>
<text x="162.3" y="43.9">PS/SYNC</text>
<text x="181.9" y="46.5">L1_8</text>
<text x="181.9" y="49">L1_9</text>
<text x="181.9" y="51.5">L2_6</text>
<text x="181.3" y="59.2">PGND</text>
<text x="181.9" y="54.1">L2_7</text>
<text x="182.3" y="61.7">GND</text>
</g>
</svg>
